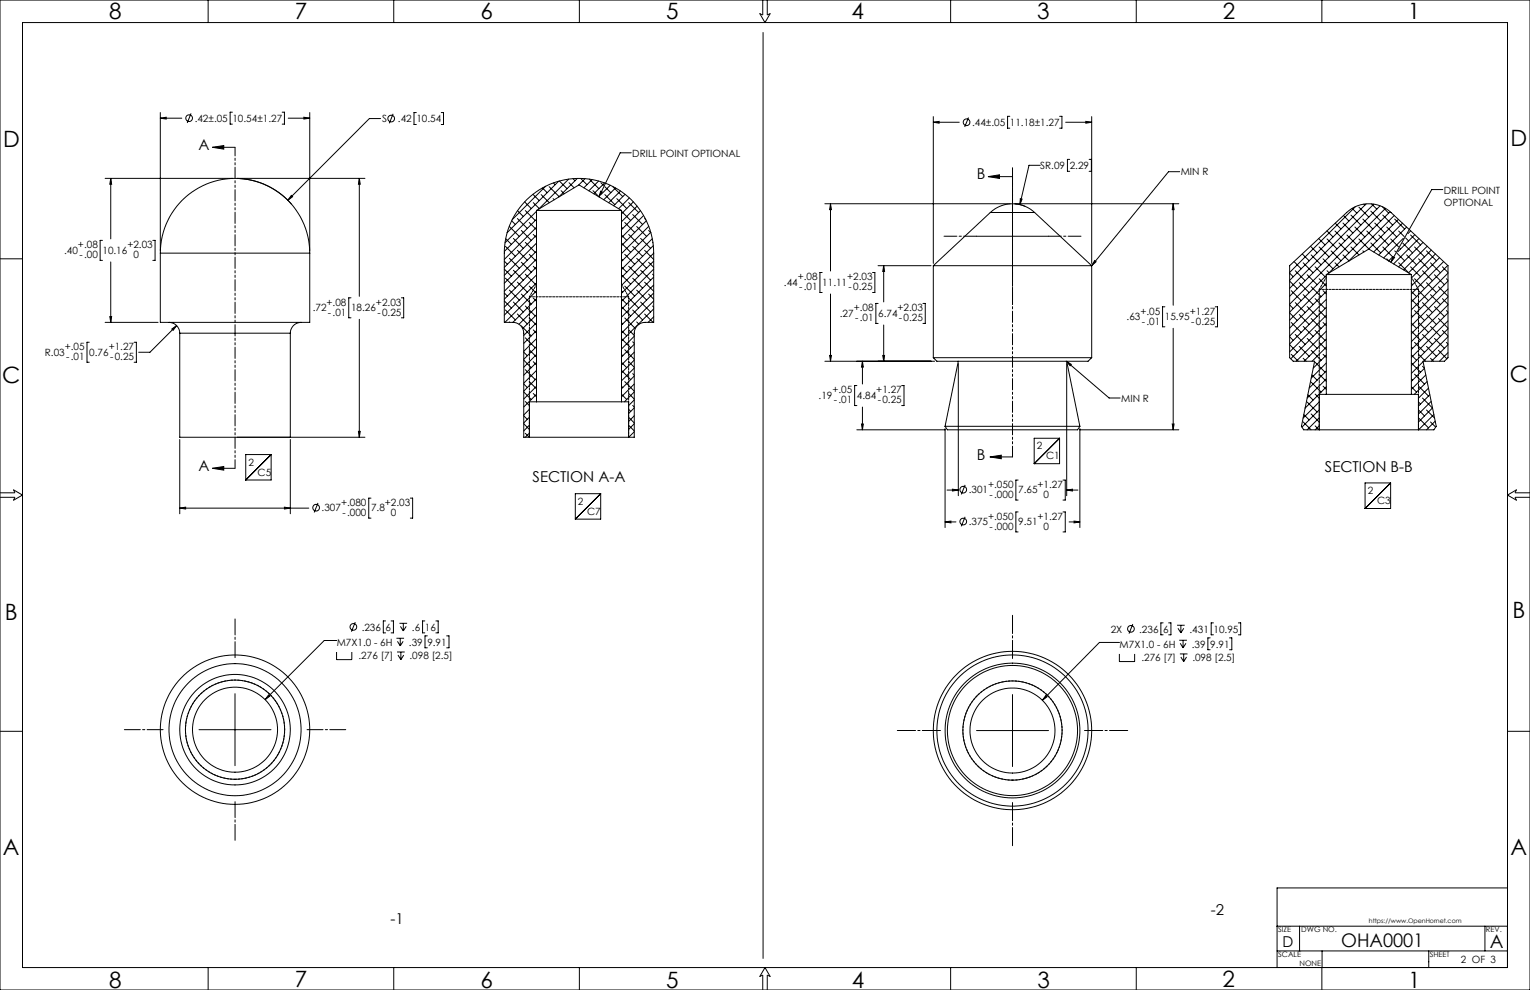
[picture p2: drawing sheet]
<svg xmlns="http://www.w3.org/2000/svg" width="864mm" height="559mm" viewBox="0 0 864 559" stroke-linecap="round" stroke-linejoin="round" font-family="sans-serif">
<g fill="none" stroke="#000" stroke-width=".56">
<path d="M0 0h864v559h-864zM13 13h838v533h-838zM117 0v13M222 0v13M327 0v13M431 0v8h-2l3 5 3-5h-2v-8M431 18v523M537 0v13M641 0v13M746 0v13M90 64v78M90 67h13"/>
<path d="M90 67l4-1v1zM108 64l-2 5M131 63h-1v7h1M159 63h2v7h-2M163 67h12M172 66l3 1h-3zM175 64v78M215 67h-7l-46 46M222 64l-2 6M235 64h-1v6h1M249 64h1v6h-1M527 69h3v1z"/>
<path d="M527 66v83M527 69h14M547 66l-2 6M570 66h-1v6h1M598 66h1v6h-1M602 69h14M613 69h3l-3 1zM616 66v83M120 83l6-1v2zM120 83h13M356 86h-6l-12 25M558 100l6-1v2z"/>
<path d="M558 100h14M587 93h-6l-5 22M604 90h-1v7h1M615 90h1v7h-1M666 97h-6l-44 53M59 101h72M63 101v34M63 101v3h-1zM134 101h72M134 101a42 42 0 0 1 31 14M164 110l1 1-3 2zM203 101v66"/>
<path d="M203 101v3h-1zM292 119l3 3M296 114l4 4M297 119l5 5M301 110l3 3M301 114l3 4M303 119l-18 18M303 119h48M303 119l24-15 24 15M303 119v108M305 110l5 4M306 106l3 3"/>
<path d="M308 105l-19 19M310 105l6 6M312 112l1 1M312 103l1 1M315 102l-29 29M316 102l4 5M317 108l1 1M321 101l-17 17M321 103l3 3M323 101l2 1M326 101l-11 10M328 101l3 3"/>
<path d="M330 101l-3 4M333 101l5 6M334 101l-4 5M335 108l3 3M338 102l-6 6M338 111h.1M339 108h1l-2 3zM339 103l2 2M341 103l-6 6M341 105l4 4M341 110l6 5M344 105l-5 5"/>
<path d="M346 105l6 6M347 106l-6 7M348 112l6 6M350 108l-6 6M351 119l5 5M351 119v108M353 110l-7 6M355 114l6 6M355 112l-6 6M358 114l-7 7M360 116l-9 9M362 119l-11 11"/>
<path d="M466 115h104M469 115v38M469 115v3h-1zM559 120a18 18 0 0 1 25 0M559 120h25M559 120l-32 30M572 113v41M576 112h1l-1 3zM584 120l32 30M662 115v57M662 115l1 3h-1zM665 115h-92l6 1"/>
<path d="M763 118l3 2M765 117l-37 37M767 117l6 6M770 115v1M771 115l-43 43M774 119l5 6M774 115l3 3M775 115l-47 48M779 116l-51 51M780 117l4 3M782 118l-54 54M785 119l-35 35"/>
<path d="M814 107h-6l-23 41M58 136h-1v11h1M86 136h2v11h-2M285 139l6 6M285 135l4 3M286 131h.1M288 128l5 5M289 125l2 2M290 135l5 5M292 123l6 6M294 130l6 6M297 137l5 5"/>
<path d="M299 126l4 4M301 132l2 2M303 124l-18 18M303 128l-18 18M303 133l-18 18M303 137l-18 18M351 137l5 5M351 133l3 3M351 128l1 1M353 126l5 5M355 132l6 6M357 139l6 6"/>
<path d="M357 121l6 6M359 128l6 5M362 135l5 5M363 122l-12 12M364 123l1 1M365 125l-14 14M366 130l1 1M366 128l-15 15M367 131l-16 17M368 135l-17 17M368 137h1M369 139l-18 18"/>
<path d="M551 133h41M740 139l3 4M744 135l4 3M745 139l5 6M749 130l3 4M749 135l6 5M754 130l5 6M754 126l3 3M756 137l5 6M758 126l6 6M758 122l3 3M760 133l6 5"/>
<path d="M763 139l4 5M763 121l5 6M765 128l5 6M767 135l6 5M769 124l6 5M771 130l6 6M774 137l5 6M776 126l6 6M778 133l6 5M780 139l6 6M780 121l6 6M783 128l5 6"/>
<path d="M785 135l4 4M787 122l-26 25M787 124l6 5M789 124l-17 17M789 130l4 4M792 126l-17 16M792 137l5 6M792 135l-11 11M793 134l2 2M794 128l-16 16M796 133l6 5M796 130l-1 2"/>
<path d="M798 139l6 6M799 132l-10 10M801 135l-14 14M803 137l-14 14M806 139l-14 13M0 146h13M63 148v34M90 143a42 42 0 0 1 43-42 42 42 0 0 1 42 42M90 143v39h85v-39M90 143h85M285 152l4 4M285 147l1 2"/>
<path d="M285 157l6 6M288 146l5 5M290 153l5 5M292 159l6 6M292 141l6 6M294 148l6 6M297 155l5 5M299 144l4 4M301 150l2 2M303 142l-18 18M303 146l-18 18M303 151l-18 18"/>
<path d="M303 155l-18 18M303 160l-18 18M351 155l5 5M351 151l3 3M351 146l1 1M353 144l5 5M355 150l6 6M357 157l6 6M359 146l6 5M362 153l5 5M364 159l5 5M364 141l5 5"/>
<path d="M366 148l3 3M368 155h1M369 143l-18 18M369 147l-18 19M369 152l-18 18M369 156l-18 19M464 154h-1v11h1M493 154h1v11h-1M496 150h30M499 150v20M499 150v3h-1zM527 150h89"/>
<path d="M527 150v52M616 150v52M618 147l1 1-3 2zM728 159l4 4M728 154l2 2M730 148l4 4M731 153l6 5M733 160l6 5M735 143l4 4M736 148l5 6M738 155l5 6M740 144l6 5"/>
<path d="M742 151l6 5M745 157l4 4M747 146l5 6M749 155h48M749 155l24-14 24 14M749 155v68M749 156l-21 20M749 160l-21 21M749 153l1 1M751 142l6 5M754 148l2 3M758 144l3 3"/>
<path d="M769 142h1M783 146l1 1M786 145h1l-2 3zM786 145l-2 2M787 142h1M788 143l5 4M790 140h1M794 144l6 5M796 151l6 5M797 155v68M797 160v1M798 157l6 6"/>
<path d="M801 146l5 6M803 153l6 5M805 160l6 5M805 142l6 5M807 148l6 6M808 141l-13 13-6-6M810 155l5 6M810 143l-13 14M813 145l-16 16M814 151l3 3M815 148l-18 18M816 157l1 1"/>
<path d="M817 150l-20 20M817 154l-20 21M817 159l-20 20M851 146h13M62 179h1v3zM198 168h-1v11h1M227 168h1v11h-1M285 170l4 4M285 165l1 2M285 175l6 6M288 164l5 5M290 170l5 6"/>
<path d="M292 177l6 6M294 166l6 6M297 173l5 5M299 179l4 5M299 162l4 4M301 168l2 2M303 164l-18 18M303 169l-14 13M303 173l-10 10M303 178l-8 7M351 173l5 5M351 169l3 3"/>
<path d="M351 164l1 1M353 179l5 6M353 162l5 5M355 168l6 6M357 175l6 6M359 164l6 5M362 170l5 6M364 177l5 5M366 166l3 3M368 173h1M369 161l-18 18M369 165l-18 19"/>
<path d="M369 170l-18 18M369 174l-18 19M369 179l-3 3M469 166v38M496 171h-2v12h2M521 171h1v12h-1M658 173h-2v11h2M686 173h1v11h-1M728 177l4 4M728 172l2 2M729 164l5 6M731 171l6 5"/>
<path d="M733 178l6 5M736 166l5 6M738 173l5 6M740 180l6 5M740 162l6 5M742 169l6 5M745 175l4 4M747 164l2 2M749 165l-21 20M749 169l-21 21M749 173l-21 21M749 178l-21 21"/>
<path d="M797 178v1M797 169l5 5M797 165l3 2M798 175l6 6M801 164l5 6M803 171l6 5M805 178l6 5M807 166l6 6M810 173l5 6M812 180l5 5M812 162l5 5M814 169l3 3"/>
<path d="M816 175l1 1M817 163l-20 21M817 168l-20 20M817 172l-20 21M817 177l-20 20M50 193h-1v11h1M59 182h30M76 193h1v11h-1M95 182a6 6 0 0 1 6 6M97 186l3-2-2 2zM100 184l-15 15h-7M101 188v59h63v-59"/>
<path d="M101 188h63M170 182a6 6 0 0 0-6 6M203 180v67M288 182h.1M294 184l6 6M296 199l2 2M297 191l5 5M299 197l4 5M301 186l2 2M303 182l-7 7M303 187l-7 7M303 191l-7 7"/>
<path d="M303 196l-7 7M351 191l5 5M351 187l3 3M351 182l1 1M353 197l5 6M355 186l3 3M357 193l1 1M358 190l-7 7M358 194l-7 8M358 199l-7 7M359 182l2 1M499 183v21"/>
<path d="M662 185v58M728 195l4 4M728 190l2 2M729 200l4 4M729 182l5 6M731 189l6 5M733 196l6 5M736 184l5 6M738 191l5 6M740 198l6 5M742 187l6 5M745 193l4 4"/>
<path d="M747 200l2 2M747 182l2 2M749 182l-20 21M749 187l-17 17M749 191l-13 13M749 196l-8 8M797 196v1M797 187l5 5M797 182l3 3M798 193l6 6M801 200l4 4M801 182l5 6"/>
<path d="M803 189l6 5M805 196l6 5M807 184l6 6M810 191l5 6M812 198l5 5M814 187l3 3M816 193l1 1M817 181l-20 21M817 186l-20 20M817 190l-14 14M817 195l-9 9M817 199l-5 5"/>
<path d="M296 217l2 2M296 203l4 5M297 209l5 5M299 215l4 4M301 204l2 2M303 200l-7 7M303 205l-7 7M303 209l-7 7M303 214l-7 7M303 218l-7 7M351 218l1 1M351 209l5 5"/>
<path d="M351 205l3 3M351 200l1 1M353 215l5 6M355 204l3 3M357 211l1 1M358 203l-7 7M358 208l-7 7M358 212l-7 7M358 217l-7 7M466 204h62M468 201h1v3zM484 218h-2v11h2"/>
<path d="M487 204v13M487 204v3h-1zM498 201h1v3zM509 218h1v11h-1M527 202l2 2h85l2-2M527 202h89M541 205v75M541 204l-8 37M602 204l3 2h-1zM602 204l24 21h6M602 205v75M602 204l8 37"/>
<path d="M736 202l1 2M740 216l6 5M740 212l3 3M742 204l6 6M745 211l4 4M747 218l2 2M749 200l-8 8M749 205l-9 8M749 209l-10 10M749 214l-11 11M749 218l-12 12M797 218l3 3"/>
<path d="M797 214v1M797 205l5 5M797 200l3 3M798 211l6 6M801 218l5 6M803 207l1 1-7 7M803 204l-6 7M805 212l-8 8M806 215l-8 8M806 219l-5 6M807 202l2 2M296 239l3 3"/>
<path d="M296 235l2 2M296 221l4 4M297 227l2 2M299 233h.1M299 231l-3 3M299 236l-3 3M301 222l2 2M303 223l-7 7M303 227h48M303 227h-4v20M351 223l3 2M351 227h4v20"/>
<path d="M355 236l3 3M355 231l1 1M355 222l3 3M357 229l1 1M358 221l-6 6M358 226l-3 3M358 230l-3 3M358 235l-3 3M358 239l-3 3M486 239h1v4zM487 230v13M662 239h1l-1 4z"/>
<path d="M736 238l4 5M736 234l3 3M737 230h.1M738 227l5 6M738 223l3 3M740 234l5 4M742 222l3 3M745 229h.1M745 227l-9 9M745 231l-10 10M745 236l-7 7M749 223h48"/>
<path d="M749 223h-4v20M797 223h4v20M801 231l3 4M801 227l1 1M801 236l5 6M803 225l6 5-8 8M805 231l5 5M807 223l-6 6M807 238l3 3M808 227l-7 7M809 234l-8 9M810 238l-5 5"/>
<path d="M101 248v42M134 247h72M153 257h-14v14M153 257v14h-14M153 257l-14 14M164 248v42M202 243h1v4zM297 245l2 2M299 240l-3 3M299 245l-2 2M299 247h-3v-59a6 6 0 0 0-6-6h-5v-39a42 42 0 0 1 42-42 42 42 0 0 1 42 42v39h-5a6 6 0 0 0-6 6v59h-3M299 247h56"/>
<path d="M355 240l3 3M358 244l-3 3M484 243h49M533 242v56M533 241h77M533 241l2 2h73l2-2M559 258l6-1v2zM559 258h13M598 247h-14v15M598 247v15h-14M598 247l-14 15M609 243h56"/>
<path d="M610 242v56M742 240l3 3M745 243h-9l-1-2 7-37h-12l-2-2v-52l32-30a18 18 0 0 1 25 0l32 30v52l-2 2h-12l8 37-2 2h-8M745 243h56M745 240l-3 3M0 278h8v-2l5 3-5 3v-1h-8M120 264l6-1v2zM120 264h13M339 279h-14v14M339 279v14h-14M339 279l-14 14M535 277h6"/>
<path d="M538 276l3 1h-3zM545 274l-2 5M575 271h-2v11h2M600 271h1v11h-1M602 277h6M602 277l3-1v1zM785 273h-14v14M785 273v14h-14M785 273l-14 14M864 278h-9l1-2-5 3 5 3-1-1h9M101 287h73M101 287l4-1v1z"/>
<path d="M161 286l3 1h-3zM179 284l-2 5M209 281h-1v11h1M232 281h1v11h-1M533 295h7M533 295l4-1v1zM545 292l-2 5M575 289h-2v11h2M600 289h1v11h-1M603 295h7M606 294l4 1h-4zM201 351l-3 6"/>
<path d="M218 350h-2v7h2M221 350h1v7h-1M225 352h5M226 354l2 2M228 352v4M229 354l-1 2M240 350h-1v7h1M241 359h-1v7h1M246 350h1v7h-1M252 359h1v7h-1M639 352l-2 6M657 352h-2v6h2"/>
<path d="M660 352h1v6h-1M664 353h5M665 355l2 2M667 353v4M668 355l-1 2M685 352h-1v6h1M699 352h1v6h-1M190 368v4h9v-4M190 362h-7l-33 33M224 360h4M224 368h4M224 362l2 3"/>
<path d="M225 370l1 2M226 360v5M226 368v4M228 362l-2 3M228 370l-2 2M632 369v4h8v-4M632 363h-11l-33 32M666 361h4M666 369h4M666 363l2 3M667 371l1 2M668 361v5"/>
<path d="M668 369v4M669 363l-1 3M670 371l-2 2M683 360h-1v7h1M694 360h1v7h-1M133 392v40M152 392v1l-2 2zM572 392v41M590 393h1l-3 2zM0 413h13M112 412h41M551 412h41"/>
<path d="M851 413h13M851 501h-130v45h130M721 537h130M721 523h130M734 523v14M746 537v22M806 537v9M838 523v14M117 546v13M222 546v13M327 546v13M431 559v-9l-2 1 3-5 3 5-2-1v9"/>
<path d="M537 546v13M641 546v13"/>
<circle cx="107" cy="67" r="1.9"/>
<circle cx="221" cy="67" r="1.9"/>
<circle cx="546" cy="69" r="1.9"/>
<circle cx="544" cy="276" r="1.9"/>
<circle cx="178" cy="287" r="1.9"/>
<circle cx="544" cy="294" r="1.9"/>
<circle cx="199" cy="354" r="1.9"/>
<circle cx="638" cy="355" r="1.9"/>
<circle cx="133" cy="412" r="28"/>
<circle cx="133" cy="412" r="37"/>
<circle cx="133" cy="412" r="24"/>
<circle cx="133" cy="412" r="42"/>
<circle cx="133" cy="412" r="31"/>
<circle cx="571" cy="412" r="43"/>
<circle cx="571" cy="412" r="37"/>
<circle cx="571" cy="412" r="38"/>
<circle cx="572" cy="412" r="24"/>
<circle cx="572" cy="412" r="45"/>
<circle cx="572" cy="412" r="28"/>
</g>
<path d="M133 440a28 28 0 0 1-25-42 28 28 0 0 1 48-1 28 28 0 0 1-22 43h-1M572 440a28 28 0 0 1-25-41 28 28 0 0 1 48-2 28 28 0 0 1-22 43h-1" fill="none" stroke="#000" stroke-width=".56" stroke-dasharray="1.3 .6" stroke-dashoffset=".3" stroke-linecap="butt"/>
<path d="M133 83v181" fill="none" stroke="#000" stroke-width=".56" stroke-dasharray="6.3 1.3 1.3 1.3 1.3 1.3" stroke-dashoffset="1.5"/>
<path d="M572 100v158" fill="none" stroke="#000" stroke-width=".56" stroke-dasharray="6.3 1.3 1.3 1.3 1.3 1.3" stroke-dashoffset=".3"/>
<path d="M572 113v-18M551 133h-18M592 133h18M572 154v18" fill="none" stroke="#000" stroke-width=".56" stroke-dasharray="15.2 1.3 1.3 1.3" stroke-dashoffset="8"/>
<path d="M355 168h-56M801 163h-56" fill="none" stroke="#000" stroke-width=".56" stroke-dasharray="1.3 .6" stroke-dashoffset=".3"/>
<path d="M299 247v-79M355 247v-79M745 243v-80M801 243v-80" fill="none" stroke="#000" stroke-width=".56" stroke-dasharray="1.3 .6" stroke-dashoffset=".1"/>
<path d="M299 168l4-7M355 168l-4-7M745 163l4-7M801 163l-4-7" fill="none" stroke="#000" stroke-width=".56" stroke-dasharray="1.3 .6" stroke-dashoffset=".4"/>
<path d="M133 371v-22M92 412h-22M173 412h22M133 452v22" fill="none" stroke="#000" stroke-width=".56" stroke-dasharray="15.2 1.3 1.3 1.3" stroke-dashoffset="6.2"/>
<path d="M572 372v-25M531 412h-25M612 412h25M572 453v24" fill="none" stroke="#000" stroke-width=".56" stroke-dasharray="15.2 1.3 1.3 1.3" stroke-dashoffset="5"/>
<g fill="#000">
<path d="M120 83l6-1v2zM120 264l6-1v2zM558 100l6-1v2zM559 258l6-1v2z"/>
<path d="M164 110l-2 3 3-2zM202 243h1v4zM203 101v3h-1zM63 101v3h-1zM62 179h1v3zM101 287l4-1v1zM161 286l3 1h-3zM90 67l4-1v1zM172 66l3 1h-3zM97 186h1l2-2zM152 392l-2 3 2-2zM576 112v3l1-3zM469 115v3h-1zM468 201h1v3zM498 201h1v3zM499 150v3h-1zM533 295l4-1v1zM606 294l4 1h-4zM538 276l3 1h-3zM602 277l3-1v1zM487 204v3h-1zM486 239h1v4zM662 115l1 3h-1zM662 239h1l-1 4zM527 69h3v1zM613 69h3l-3 1zM590 393l-2 2 3-2z"/>
<path d="M339 108h1l-2 3zM786 145h1l-2 3z"/>
<path d="M602 204l3 2h-1zM618 147l1 1-3 2z"/>
</g>
<g font-size="12.7">
<text x="62" y="11">8</text>
<text x="166" y="11">7</text>
<text x="271" y="11">6</text>
<text x="376" y="11">5</text>
<text x="481" y="11">4</text>
<text x="585" y="11">3</text>
<text x="690" y="11">2</text>
<text x="795" y="11">1</text>
<text x="2" y="83">D</text>
<text x="853" y="82">D</text>
<text x="852" y="216">C</text>
<text x="1" y="216">C</text>
<text x="3" y="350">B</text>
<text x="854" y="349">B</text>
<text x="2" y="483">A</text>
<text x="853" y="482">A</text>
<text x="62" y="558">8</text>
<text x="166" y="557">7</text>
<text x="271" y="558">6</text>
<text x="376" y="558">5</text>
<text x="481" y="558">4</text>
<text x="586" y="558">3</text>
<text x="690" y="557">2</text>
<text x="795" y="558">1</text>
</g>
<g font-size="10.6">
<text x="757" y="535">OHA0001</text>
<text x="841" y="535">A</text>
</g>
<g font-size="8.5">
<text x="112" y="85">A</text>
<text x="551" y="101">B</text>
<text x="551" y="259">B</text>
<text x="112" y="266">A</text>
<text x="748" y="266">SECTION B-B</text>
<text x="301" y="272">SECTION A-A</text>
<text x="220" y="522">-1</text>
<text x="683" y="516">-2</text>
<text x="724" y="535">D</text>
</g>
<g font-size="5.6">
<text x="110" y="69">.42±.05</text>
<text x="131" y="69">10.54±1.27</text>
<text x="216" y="69">S</text>
<text x="225" y="69">.42</text>
<text x="235" y="69">10.54</text>
<text x="549" y="71">.44±.05</text>
<text x="570" y="71">11.18±1.27</text>
<text x="357" y="88">DRILL POINT OPTIONAL</text>
<text x="587" y="95">SR.09</text>
<text x="604" y="95">2.29</text>
<text x="666" y="99">MIN R</text>
<text x="815" y="110">DRILL POINT</text>
<text x="815" y="116">OPTIONAL</text>
<text x="36" y="143">.40</text>
<text x="44" y="140">+.08</text>
<text x="58" y="143">10.16</text>
<text x="72" y="140">+2.03</text>
<text x="45" y="146">-.00</text>
<text x="75" y="146">0</text>
<text x="442" y="161">.44</text>
<text x="450" y="158">+.08</text>
<text x="464" y="161">11.11</text>
<text x="478" y="158">+2.03</text>
<text x="451" y="164">-.01</text>
<text x="479" y="164">-0.25</text>
<text x="184" y="173">+.08</text>
<text x="212" y="173">+2.03</text>
<text x="177" y="176">.72</text>
<text x="185" y="178">-.01</text>
<text x="198" y="176">18.26</text>
<text x="213" y="178">-0.25</text>
<text x="474" y="179">.27</text>
<text x="482" y="176">+.08</text>
<text x="496" y="179">6.74</text>
<text x="507" y="176">+2.03</text>
<text x="644" y="178">+.05</text>
<text x="672" y="178">+1.27</text>
<text x="483" y="181">-.01</text>
<text x="507" y="181">-0.25</text>
<text x="636" y="181">.63</text>
<text x="644" y="183">-.01</text>
<text x="658" y="181">15.95</text>
<text x="672" y="183">-0.25</text>
<text x="37" y="198">+.05</text>
<text x="61" y="198">+1.27</text>
<text x="25" y="201">R.03</text>
<text x="37" y="203">-.01</text>
<text x="50" y="201">0.76</text>
<text x="62" y="203">-0.25</text>
<text x="462" y="225">.19</text>
<text x="470" y="222">+.05</text>
<text x="471" y="228">-.01</text>
<text x="484" y="225">4.84</text>
<text x="495" y="222">+1.27</text>
<text x="495" y="228">-0.25</text>
<text x="633" y="227">MIN R</text>
<text x="585" y="254">2</text>
<text x="140" y="263">2</text>
<text x="590" y="259">C1</text>
<text x="145" y="268">C5</text>
<text x="558" y="275">+.050</text>
<text x="586" y="275">+1.27</text>
<text x="547" y="279">.301</text>
<text x="559" y="281">-.000</text>
<text x="575" y="279">7.65</text>
<text x="589" y="281">0</text>
<text x="772" y="279">2</text>
<text x="193" y="286">+.080</text>
<text x="217" y="286">+2.03</text>
<text x="326" y="285">2</text>
<text x="777" y="285">C3</text>
<text x="182" y="289">.307</text>
<text x="193" y="291">-.000</text>
<text x="209" y="289">7.8</text>
<text x="221" y="291">0</text>
<text x="331" y="291">C7</text>
<text x="558" y="293">+.050</text>
<text x="586" y="293">+1.27</text>
<text x="547" y="297">.375</text>
<text x="559" y="299">-.000</text>
<text x="575" y="297">9.51</text>
<text x="589" y="299">0</text>
<text x="204" y="356">.236</text>
<text x="218" y="356">6</text>
<text x="233" y="356">.6</text>
<text x="240" y="356">16</text>
<text x="627" y="357">2X</text>
<text x="643" y="357">.236</text>
<text x="657" y="357">6</text>
<text x="671" y="357">.431</text>
<text x="685" y="357">10.95</text>
<text x="190" y="364">M7X1.0 - 6H</text>
<text x="231" y="364">.39</text>
<text x="241" y="364">9.91</text>
<text x="632" y="366">M7X1.0 - 6H</text>
<text x="673" y="366">.39</text>
<text x="683" y="366">9.91</text>
<text x="202" y="372">.276 [7]</text>
<text x="231" y="372">.098 [2.5]</text>
<text x="644" y="373">.276 [7]</text>
<text x="673" y="373">.098 [2.5]</text>
<text x="825" y="544">2 OF 3</text>
</g>
<g font-size="4.2">
<text x="721" y="526">SIZE</text>
<text x="735" y="526">DWG NO.</text>
<text x="839" y="526">REV.</text>
<text x="721" y="540">SCALE</text>
<text x="733" y="545">NONE</text>
<text x="807" y="540">SHEET</text>
</g>
<text font-size="3.5" x="773" y="521">https://www.OpenHornet.com</text>
</svg>
